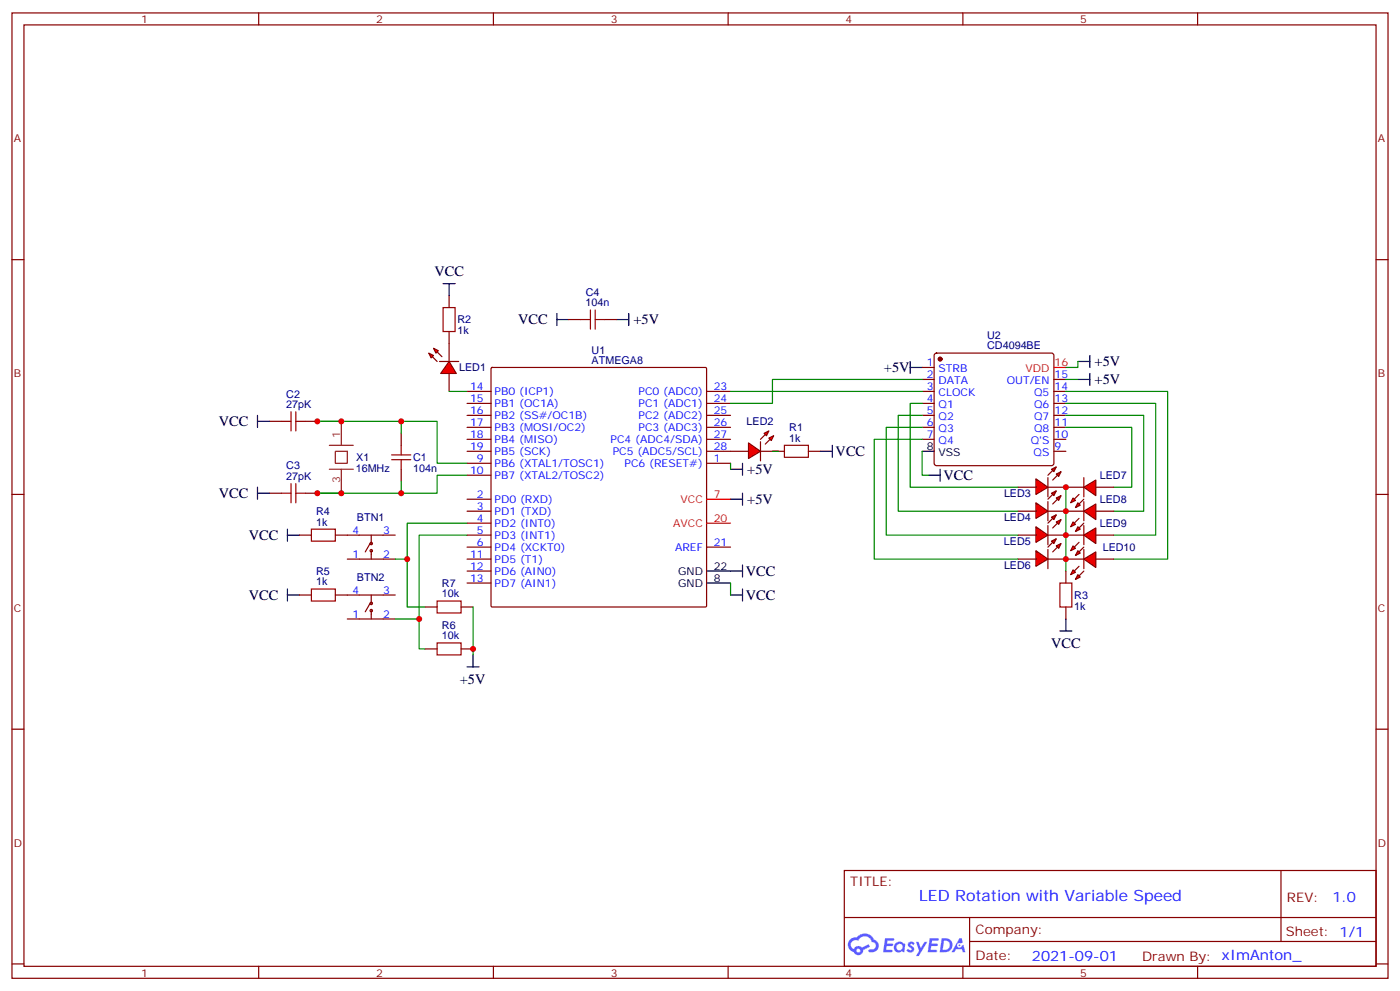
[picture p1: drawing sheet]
<svg xmlns="http://www.w3.org/2000/svg" width="412mm" height="292mm" viewBox="0 0 412 292" stroke-linecap="round" stroke-linejoin="round" font-family="sans-serif">
<g fill="none" stroke="#870000" stroke-width=".35">
<path d="M3.5 3.8h405.4v284.3h-405.4zM7.1 7.3h398.2v277.3h-398.2zM76.2 3.8v3.5M145.3 3.8v3.5M214.5 3.8v3.5M283.6 3.8v3.5M352.8 3.8v3.5M3.5 76.5h3.6M405.3 76.5h3.6M3.5 145.6h3.6M405.3 145.6h3.6M3.5 214.8h3.6"/>
<path d="M405.3 214.8h3.6M248.7 256.4h156.6v28.2h-156.6zM377.3 256.4v20.9M248.7 270.2h156.5M285.6 277.3h119.6M285.6 270.2v14.2M3.5 283.9h3.6M76.2 284.6v3.5M145.3 284.6v3.5M214.5 284.6v3.5M283.6 284.6v3.5M352.8 284.6v3.5"/>
<path d="M405.3 283.9h3.6"/>
</g>
<g fill="#5487ff">
<path d="M267.7 277.6a1.22 1.22 0 0 1 1.7 .2l-.4 .6a.47 .47 0 0 0-.3-.4 .47 .47 0 0 0-.5 .2l.1 .2a1.14 1.14 0 0 1 .8 1.8 1.14 1.14 0 0 1-1.9 0l-.2-.2 .5-.6 .7 .5a.29 .29 0 0 0 .3-.3 .29 .29 0 0 0-.2-.3 1.04 1.04 0 0 1-.6-1.7z"/>
<path d="M260.7 276.3h2.4l.3 .2-.2 .5-1.8 .1-.1 .8h1.5l.3 .4-.3 .4h-1.6l-.2 1.1h1.7l.2 .3-.2 .3-2.6 .1z"/>
<path d="M273.8 276.3h2.4l.3 .2-.1 .5-1.8 .1-.2 .8h1.6l.3 .4-.4 .4h-1.6l-.1 1.1h1.7l.2 .3-.2 .3-2.6 .1z"/>
<path d="M282.6 276.3h.7l.3 1.3-.6 .3a.69 .69 0 0 0-1 .3 .69 .69 0 0 0 .4 .9 .69 .69 0 0 0 .9-.6l.5-.2 .6 2.2h-.8l-.2-.9h-1.8l-.5 .9h-.8z"/>
<path d="M269.8 277.4h.8l.6 1.8 1.1-1.8h.9l-2.6 4.2h-.8l.9-1.5z"/>
<path d="M277.4 276.3l-.6 4.2h1.3a2.11 2.11 0 0 0 2.5-2.1 2.11 2.11 0 0 0-2.5-2.1zM278.1 277.1a1.39 1.39 0 0 1 1.7 1.4 1.39 1.39 0 0 1-1.8 1.3h-.3z"/>
<path d="M263.7 277.9a1.54 1.54 0 0 0-.1 2.2 1.54 1.54 0 0 0 2.2 .1l.6 .3 .3-2.3-.2-.3h-.4a1.49 1.49 0 0 0-2.4 0zM264 278.9a.94 .94 0 0 1 1.8 0 .94 .94 0 0 1-1.8 0z"/>
<path d="M250.4 276.7a2.18 2.18 0 0 0 1.1 3.7 1.44 1.44 0 0 0 1.6 .9 1.44 1.44 0 0 0 1.2-1.4l2-1.1-.5-.7-1.9 1a1.47 1.47 0 0 0-2.4 .4 1.39 1.39 0 0 1-.7-1.9 1.39 1.39 0 0 1 2-.5 2.12 2.12 0 0 1 2.2-1.3 2.12 2.12 0 0 1 1.9 1.7 1.14 1.14 0 0 1 1.1 1.4 1.14 1.14 0 0 1-1.7 .7 .43 .43 0 0 0-.5 .4 .43 .43 0 0 0 .4 .5 1.98 1.98 0 0 0 2.5-1.2 1.98 1.98 0 0 0-1.2-2.6 3.1 3.1 0 0 0-5.3-.6l-.9 .1zM252.3 280a.55 .55 0 0 1 1.1 0 .55 .55 0 0 1-1.1 0z"/>
<circle cx="282.6" cy="278.4" r=".26"/>
</g>
<g fill="none" stroke="#870000" stroke-width=".35">
<path d="M137.6 115.3h7M137.6 118.8h7M144.7 108.4l.3-.2h62.8l.3 .2v70l-.2 .3-62.9 .1-.3-.2zM208.1 115.3h7.1M208.1 118.8h7.1M79.4 124.1h3.5M90 124.1h3.5M118.2 127.6v3.6M118.2 138.2v3.5M137.6 136.5h7M137.6 140h7M137.6 122.3h7"/>
<path d="M137.6 125.9h7M137.6 129.4h7M137.6 132.9h7M208.1 136.5h7.1M208.1 122.3h7.1M208.1 125.9h7.1M208.1 129.4h7.1M208.1 132.9h7.1M79.4 145.3h3.5M90 145.3h3.5M102.3 157.6h14.1M109.4 157.6v2.5"/>
<path d="M137.6 147h7M137.6 150.6h7M137.6 154.1h7M137.6 157.6h7M102.3 164.7h14.1M102.3 175.3h14.1M109 160.1l-1.4 2.5M109 177.7l-1.4 2.5M109.4 162.2v2.5M109.4 175.3v2.4M109.4 179.8v2.5M137.6 161.1h7"/>
<path d="M137.6 164.7h7M137.6 168.2h7M137.6 171.7h7M208.1 161.1h7.1M102.3 182.3h14.1"/>
<circle cx="109.4" cy="177.7" r=".35"/>
<circle cx="109.4" cy="162.2" r=".35"/>
<circle cx="109.4" cy="179.8" r=".35"/>
<circle cx="109.4" cy="160.1" r=".35"/>
</g>
<path d="M208.1 147h7.1M208.1 154.1h7.1" fill="none" stroke="#f00" stroke-width=".35"/>
<path d="M75.8 124.1h3.6M75.8 122.3v3.6M75.8 143.5v3.5M75.8 145.3h3.6M215.2 147h3.5M218.7 145.3v3.5M208.1 171.7h7.1M208.1 168.2h10.6M215.2 175.3h3.5M218.7 166.4v3.6M218.7 173.5v3.5" fill="none" stroke="#000" stroke-width=".35"/>
<path d="M93.5 124.1h35.3v12.4h8.8M118.2 124.1v3.5M137.6 140h-8.8v5.3h-35.3M118.2 141.7v3.6M215.2 171.7v3.6" fill="none" stroke="#008700" stroke-width=".35"/>
<path d="M97 131.2h7.1M97 138.2h7.1M98.8 132.9h3.5v3.6h-3.5zM100.5 124.1v7.1M100.5 138.2v7.1" fill="none" stroke="#8c2424" stroke-width=".35"/>
<path d="M82.9 124.1h2.8M85.7 121.3v5.6M87.1 121.3v5.6M87.1 124.1h2.9M115.4 135.4h5.6M115.4 134h5.6M118.2 131.2v2.8M118.2 135.4v2.8M82.9 145.3h2.8M85.7 142.5v5.6M87.1 142.5v5.6M87.1 145.3h2.9" fill="none" stroke="#a10000" stroke-width=".35"/>
<g fill="#f00" stroke="#870000" stroke-width=".35">
<path d="M132.3 106.5l2.1 3.5h-4.6z"/>
<path d="M129.5 106.5h5.6z"/>
</g>
<g fill="#870000" stroke="#870000" stroke-width=".35">
<path d="M127.4 105.1l1.4 1.4z"/>
<path d="M128.8 103.6l1.4 1.5z"/>
</g>
<g fill="#f00" stroke="#870000" stroke-width=".35">
<path d="M126.3 104l1.4 .7-.7 .7z"/>
<path d="M127.7 102.6l1.4 .7-.7 .7z"/>
</g>
<path d="M132.3 101.2v5.3M132.3 110v5.3" fill="none" stroke="#870000" stroke-width=".35"/>
<g fill="#f00" stroke="#870000" stroke-width=".35">
<path d="M220.5 130.5l3.5 2.4-3.5 2.1z"/>
<path d="M224 130.1v5.6z"/>
</g>
<g fill="#870000" stroke="#870000" stroke-width=".35">
<path d="M224 129.4l1.4-1.4z"/>
<path d="M225.4 130.8l1.4-1.4z"/>
</g>
<g fill="#f00" stroke="#870000" stroke-width=".35">
<path d="M225.1 127.6l1.4-.7-.7 1.4z"/>
<path d="M226.5 129l1.4-.7-.7 1.5z"/>
</g>
<g fill="none" stroke="#870000" stroke-width=".35">
<path d="M132.3 87.1v3.5M132.3 97.6v3.6M167.6 94.1h3.5M178.2 94.1h3.5M271.6 108.2h3.6M271.6 111.8h3.6M271.6 115.3h3.6M271.6 118.8h3.6M275.4 104.2l.5-.2h33.8l.5 .2 .2 .5v31.8l-.2 .5-.5 .2h-33.8l-.5-.3-.2-.4v-31.8zM310.4 111.8h3.6M310.4 115.3h3.6M310.4 118.8h3.6"/>
<path d="M215.2 132.9h5.3M224 132.9h7.1M238.1 132.9h3.6M271.6 122.3h3.6M271.6 125.9h3.6M271.6 129.4h3.6M310.4 132.9h3.6M310.4 122.3h3.6M310.4 125.9h3.6M310.4 129.4h3.6"/>
</g>
<path d="M132.3 115.3h5.3M215.2 115.3h56.4M271.6 111.8h-44.1v7h-12.3M271.6 118.8h-3.5v24.7h31.8M314 111.8h3.5M317.5 106.5v1.7h-3.5M227.5 132.9h1.8M271.6 122.3h-7v28.3h35.3M271.6 125.9h-10.5v31.7h38.8M271.6 129.4h-14.1v35.3h42.4M271.6 132.9v7.1h1.8" fill="none" stroke="#008700" stroke-width=".35"/>
<path d="M130.5 90.6h3.6v7h-3.6zM171.1 94.1h2.8M173.9 91.3v5.6M175.3 94.1h2.9M175.3 91.3v5.6M231.1 131.2h7v3.5h-7z" fill="none" stroke="#a10000" stroke-width=".35"/>
<g fill="none" stroke="#000" stroke-width=".35">
<path d="M130.5 83.5h3.6M132.3 83.5v3.6M164 94.1h3.6M164 92.4v3.5M181.7 94.1h3.5M185.2 92.4v3.5M317.5 106.5h3.5M317.5 111.8h3.5M321 104.7v3.5M321 110v3.5M241.7 132.9h3.5M245.2 131.2v3.5"/>
<path d="M271.6 132.9h3.6M273.4 140h3.5M276.9 138.2v3.5"/>
</g>
<circle cx="276.9" cy="105.8" r=".53" fill="#870000" stroke="#870000" stroke-width=".35"/>
<path d="M310.4 108.2h3.6" fill="none" stroke="#f00" stroke-width=".35"/>
<g fill="#f00" stroke="#870000" stroke-width=".35">
<path d="M305.2 141l3.5 2.5-3.5 2.1z"/>
<path d="M308.7 140.7v5.6z"/>
</g>
<g fill="#870000" stroke="#870000" stroke-width=".35">
<path d="M308.7 140l1.4-1.4z"/>
<path d="M310.1 141.4l1.4-1.4z"/>
</g>
<g fill="#f00" stroke="#870000" stroke-width=".35">
<path d="M309.7 138.2l1.4-.7-.7 1.4z"/>
<path d="M311.1 139.6l1.5-.7-.7 1.4z"/>
</g>
<path d="M299.9 143.5h5.3M308.7 143.5h5.3" fill="none" stroke="#870000" stroke-width=".35"/>
<g fill="#f00" stroke="#870000" stroke-width=".35">
<path d="M305.2 148.1l3.5 2.5-3.5 2.1z"/>
<path d="M308.7 147.7v5.7z"/>
</g>
<g fill="#870000" stroke="#870000" stroke-width=".35">
<path d="M308.7 147l1.4-1.4z"/>
<path d="M310.1 148.4l1.4-1.4z"/>
</g>
<g fill="#f00" stroke="#870000" stroke-width=".35">
<path d="M309.7 145.3l1.4-.7-.7 1.4z"/>
<path d="M311.1 146.7l1.5-.7-.7 1.4z"/>
</g>
<path d="M299.9 150.6h5.3M308.7 150.6h5.3" fill="none" stroke="#870000" stroke-width=".35"/>
<g fill="#f00" stroke="#870000" stroke-width=".35">
<path d="M305.2 155.2l3.5 2.4-3.5 2.1z"/>
<path d="M308.7 154.8v5.6z"/>
</g>
<g fill="#870000" stroke="#870000" stroke-width=".35">
<path d="M308.7 154.1l1.4-1.4z"/>
<path d="M310.1 155.5l1.4-1.4z"/>
</g>
<g fill="#f00" stroke="#870000" stroke-width=".35">
<path d="M309.7 152.3l1.4-.7-.7 1.4z"/>
<path d="M311.1 153.7l1.5-.7-.7 1.4z"/>
</g>
<path d="M299.9 157.6h5.3M308.7 157.6h5.3" fill="none" stroke="#870000" stroke-width=".35"/>
<g fill="#f00" stroke="#870000" stroke-width=".35">
<path d="M305.2 162.2l3.5 2.5-3.5 2.1z"/>
<path d="M308.7 161.9v5.6z"/>
</g>
<g fill="#870000" stroke="#870000" stroke-width=".35">
<path d="M308.7 161.1l1.4-1.4z"/>
<path d="M310.1 162.6l1.4-1.5z"/>
</g>
<g fill="#f00" stroke="#870000" stroke-width=".35">
<path d="M309.7 159.4l1.4-.7-.7 1.4z"/>
<path d="M311.1 160.8l1.5-.7-.7 1.4z"/>
</g>
<path d="M299.9 164.7h5.3M308.7 164.7h5.3M314 168.2v3.5M314 178.8v3.5" fill="none" stroke="#870000" stroke-width=".35"/>
<path d="M312.2 171.7h3.5v7.1h-3.5z" fill="none" stroke="#a10000" stroke-width=".35"/>
<path d="M312.2 185.8h3.5M314 182.3v3.5" fill="none" stroke="#000" stroke-width=".35"/>
<path d="M314 115.3h30v49.4h-15.9M314 118.8h26.4v38.8h-12.3M314 122.3h22.9v28.3h-8.8M314 125.9h19.4v17.6h-5.3M314 143.5v24.7" fill="none" stroke="#008700" stroke-width=".35"/>
<g fill="#f00" stroke="#870000" stroke-width=".35">
<path d="M319.3 143.5l3.5-2.1v4.6z"/>
<path d="M319.3 140.7v5.6z"/>
</g>
<g fill="#870000" stroke="#870000" stroke-width=".35">
<path d="M319.3 147l-1.4 1.4z"/>
<path d="M317.9 145.6l-1.5 1.4z"/>
</g>
<g fill="#f00" stroke="#870000" stroke-width=".35">
<path d="M317.5 148.1l.7 .7-1.4 .7z"/>
<path d="M316.1 146.7l.7 .7-1.4 .7z"/>
</g>
<path d="M314 143.5h5.3M322.8 143.5h5.3" fill="none" stroke="#870000" stroke-width=".35"/>
<g fill="#f00" stroke="#870000" stroke-width=".35">
<path d="M319.3 150.6l3.5-2.2v4.6z"/>
<path d="M319.3 147.7v5.7z"/>
</g>
<g fill="#870000" stroke="#870000" stroke-width=".35">
<path d="M319.3 154.1l-1.4 1.4z"/>
<path d="M317.9 152.7l-1.5 1.4z"/>
</g>
<g fill="#f00" stroke="#870000" stroke-width=".35">
<path d="M317.5 155.2l.7 .7-1.4 .7z"/>
<path d="M316.1 153.7l.7 .7-1.4 .8z"/>
</g>
<path d="M314 150.6h5.3M322.8 150.6h5.3" fill="none" stroke="#870000" stroke-width=".35"/>
<g fill="#f00" stroke="#870000" stroke-width=".35">
<path d="M319.3 157.6l3.5-2.1v4.6z"/>
<path d="M319.3 154.8v5.6z"/>
</g>
<g fill="#870000" stroke="#870000" stroke-width=".35">
<path d="M319.3 161.1l-1.4 1.5z"/>
<path d="M317.9 159.7l-1.5 1.4z"/>
</g>
<g fill="#f00" stroke="#870000" stroke-width=".35">
<path d="M317.5 162.2l.7 .7-1.4 .7z"/>
<path d="M316.1 160.8l.7 .7-1.4 .7z"/>
</g>
<path d="M314 157.6h5.3M322.8 157.6h5.3" fill="none" stroke="#870000" stroke-width=".35"/>
<g fill="#f00" stroke="#870000" stroke-width=".35">
<path d="M319.3 164.7l3.5-2.1v4.5z"/>
<path d="M319.3 161.9v5.6z"/>
</g>
<g fill="#870000" stroke="#870000" stroke-width=".35">
<path d="M319.3 168.2l-1.4 1.4z"/>
<path d="M317.9 166.8l-1.5 1.4z"/>
</g>
<g fill="#f00" stroke="#870000" stroke-width=".35">
<path d="M317.5 169.3l.7 .7-1.4 .7z"/>
<path d="M316.1 167.9l.7 .7-1.4 .7z"/>
</g>
<path d="M88.2 157.6h3.5M98.8 157.6h3.5M88.2 175.3h3.5M98.8 175.3h3.5M125.2 178.8h3.6M135.8 178.8h3.5M314 164.7h5.3M322.8 164.7h5.3M125.2 191.1h3.6M135.8 191.1h3.5" fill="none" stroke="#870000" stroke-width=".35"/>
<path d="M91.7 155.9h7.1v3.5h-7.1zM91.7 173.5h7.1v3.5h-7.1zM128.8 177h7v3.6h-7zM128.8 189.4h7v3.5h-7z" fill="none" stroke="#a10000" stroke-width=".35"/>
<path d="M268.1 108.2h3.5M268.1 106.5v3.5M215.2 138.2h3.5M218.7 136.5v3.5M84.7 157.6h3.5M84.7 155.9v3.5M84.7 173.5v3.5M84.7 175.3h3.5M137.6 196.4h3.5M139.3 192.9v3.5" fill="none" stroke="#000" stroke-width=".35"/>
<path d="M93.5 124.1h7M215.2 136.5v1.7M93.5 145.3h7M137.6 154.1h-17.7v10.6h-3.5M137.6 157.6h-14.1v24.7h-7.1M119.9 164.7v14.1h5.3M139.3 178.8v14.1M123.5 182.3v8.8h1.7" fill="none" stroke="#008700" stroke-width=".35"/>
<g fill="#c00">
<circle cx="118.2" cy="124.1" r=".88"/>
<circle cx="118.2" cy="145.3" r=".88"/>
<circle cx="314" cy="150.6" r=".88"/>
<circle cx="314" cy="157.6" r=".88"/>
<circle cx="314" cy="164.7" r=".88"/>
<circle cx="314" cy="143.5" r=".88"/>
<circle cx="93.5" cy="124.1" r=".88"/>
<circle cx="93.5" cy="145.3" r=".88"/>
<circle cx="119.9" cy="164.7" r=".88"/>
<circle cx="123.5" cy="182.3" r=".88"/>
<circle cx="139.3" cy="191.1" r=".88"/>
<circle cx="100.5" cy="124.1" r=".88"/>
<circle cx="100.5" cy="145.3" r=".88"/>
</g>
<text font-size="4.6" fill="#00f" x="270.8" y="265.4">LED Rotation with Variable Speed</text>
<g font-size="4.2">
<text x="128" y="81.4">VCC</text>
<text x="152.7" y="95.5">VCC</text>
<text x="186.6" y="95.5">+5V</text>
<text x="322.4" y="107.9">+5V</text>
<text x="260.4" y="109.7">+5V</text>
<text x="322.4" y="113.1">+5V</text>
<text x="64.5" y="125.5">VCC</text>
<text x="246.2" y="134.3">VCC</text>
<text x="220.1" y="139.6">+5V</text>
<text x="277.9" y="141.4">VCC</text>
<text x="64.5" y="146.7">VCC</text>
<text x="220.1" y="148.4">+5V</text>
<text x="73.3" y="159">VCC</text>
<text x="219.7" y="169.6">VCC</text>
<text x="73.3" y="176.6">VCC</text>
<text x="219.7" y="176.6">VCC</text>
<text x="309.7" y="190.8">VCC</text>
<text x="135.5" y="201.3">+5V</text>
</g>
<g font-size="4.2" fill="#00f">
<text x="392.5" y="265.7">1.0</text>
<text x="304" y="283">2021-09-01</text>
</g>
<g font-size="3.9" fill="#800">
<text x="250.5" y="261">TITLE:</text>
<text x="379.1" y="265.7">REV:</text>
<text x="287.4" y="275.2">Company:</text>
<text x="378.7" y="275.8">Sheet: 1/1</text>
<text x="287.4" y="282.9">Date:</text>
<text x="336.4" y="282.9">Drawn By: xImAnton_</text>
</g>
<g font-size="3.2" fill="#800">
<text x="41.6" y="6.8">1</text>
<text x="110.8" y="6.8">2</text>
<text x="179.9" y="6.8">3</text>
<text x="249.1" y="6.8">4</text>
<text x="318.2" y="6.8">5</text>
<text x="4.1" y="41.9">A</text>
<text x="405.9" y="41.9">A</text>
<text x="4.1" y="111.1">B</text>
<text x="405.9" y="111.1">B</text>
<text x="4.1" y="180.2">C</text>
<text x="405.9" y="180.2">C</text>
<text x="4.1" y="249.3">D</text>
<text x="405.9" y="249.3">D</text>
<text x="41.6" y="287.6">1</text>
<text x="110.8" y="287.6">2</text>
<text x="179.9" y="287.6">3</text>
<text x="249.1" y="287.6">4</text>
<text x="318.2" y="287.6">5</text>
</g>
<g font-size="3.2" fill="#000080">
<text x="172.5" y="87.1">C4</text>
<text x="134.8" y="95.3">R2</text>
<text x="172.5" y="90.2">104n</text>
<text x="134.8" y="98.4">1k</text>
<text x="290.8" y="99.8">U2</text>
<text x="174.3" y="107.2">ATMEGA8</text>
<text x="174.3" y="104.2">U1</text>
<text x="290.8" y="102.9">CD4094BE</text>
<text x="135.2" y="109.4">LED1</text>
<text x="84.3" y="117.1">C2</text>
<text x="84.3" y="120.2">27pK</text>
<text x="219.9" y="125.3">LED2</text>
<text x="232.5" y="130.1">1k</text>
<text x="232.5" y="126.9">R1</text>
<text x="105" y="135.8">X1</text>
<text x="121.7" y="135.9">C1</text>
<text x="84.3" y="141.4">27pK</text>
<text x="84.3" y="138.3">C3</text>
<text x="104.8" y="139">16MHz</text>
<text x="121.7" y="139">104n</text>
<text x="324" y="141.1">LED7</text>
<text x="295.7" y="146.4">LED3</text>
<text x="324" y="148.2">LED8</text>
<text x="93.1" y="154.8">1k</text>
<text x="93.1" y="151.6">R4</text>
<text x="105.2" y="153.5">BTN1</text>
<text x="295.7" y="153.5">LED4</text>
<text x="324" y="155.2">LED9</text>
<text x="295.7" y="160.5">LED5</text>
<text x="295.7" y="167.6">LED6</text>
<text x="324.8" y="162.3">LED10</text>
<text x="93.1" y="172.4">1k</text>
<text x="93.1" y="169.2">R5</text>
<text x="105.2" y="171.1">BTN2</text>
<text x="130.2" y="172.8">R7</text>
<text x="130.2" y="176">10k</text>
<text x="316.4" y="179.6">1k</text>
<text x="316.4" y="176.4">R3</text>
<text x="130.2" y="185.1">R6</text>
<text x="130.2" y="188.3">10k</text>
</g>
<g font-size="3.2" fill="#00f">
<text x="273" y="107.9">1</text>
<text x="273" y="111.4">2</text>
<text x="276.5" y="109.6">STRB</text>
<text x="276.5" y="113.2">DATA</text>
<text x="296.5" y="113.2">OUT/EN</text>
<text x="310.6" y="111.4">15</text>
<text x="138.5" y="114.9">14</text>
<text x="138.5" y="118.5">15</text>
<text x="145.7" y="116.3">PB0 (ICP1)</text>
<text x="145.7" y="119.9">PB1 (OC1A)</text>
<text x="188.1" y="116.3">PC0 (ADC0)</text>
<text x="188.1" y="119.9">PC1 (ADC1)</text>
<text x="210.3" y="114.9">23</text>
<text x="210.3" y="118.5">24</text>
<text x="273" y="114.9">3</text>
<text x="273" y="118.5">4</text>
<text x="276.5" y="116.7">CLOCK</text>
<text x="304.6" y="116.7">Q5</text>
<text x="310.6" y="118.5">13</text>
<text x="310.6" y="114.9">14</text>
<text x="138.5" y="122">16</text>
<text x="138.5" y="125.5">17</text>
<text x="145.7" y="123.4">PB2 (SS#/OC1B)</text>
<text x="188.1" y="123.4">PC2 (ADC2)</text>
<text x="210.3" y="122">25</text>
<text x="210.3" y="125.5">26</text>
<text x="273" y="122">5</text>
<text x="273" y="125.5">6</text>
<text x="276.5" y="120.2">Q1</text>
<text x="276.5" y="123.8">Q2</text>
<text x="304.6" y="123.8">Q7</text>
<text x="304.6" y="120.2">Q6</text>
<text x="310.6" y="125.5">11</text>
<text x="310.6" y="122">12</text>
<text x="138.5" y="129">18</text>
<text x="145.7" y="126.9">PB3 (MOSI/OC2)</text>
<text x="145.7" y="130.5">PB4 (MISO)</text>
<text x="179.9" y="130.5">PC4 (ADC4/SDA)</text>
<text x="188.1" y="126.9">PC3 (ADC3)</text>
<text x="210.3" y="129">27</text>
<text x="273" y="129">7</text>
<text x="276.5" y="127.3">Q3</text>
<text x="276.5" y="130.8">Q4</text>
<text x="303.6" y="130.8">Q'S</text>
<text x="304.6" y="127.3">Q8</text>
<text x="310.6" y="129">10</text>
<text x="138.5" y="132.6">19</text>
<text x="140.5" y="136.1">9</text>
<text x="145.7" y="137.5">PB6 (XTAL1/TOSC1)</text>
<text x="145.7" y="134">PB5 (SCK)</text>
<text x="180.5" y="134">PC5 (ADC5/SCL)</text>
<text x="184" y="137.5">PC6 (RESET#)</text>
<text x="210.3" y="136.1">1</text>
<text x="210.3" y="132.6">28</text>
<text x="304.5" y="134.3">QS</text>
<text x="310.6" y="132.6">9</text>
<text x="138.5" y="139.6">10</text>
<text x="145.7" y="141">PB7 (XTAL2/TOSC2)</text>
<text x="140.5" y="146.7">2</text>
<text x="145.7" y="148.1">PD0 (RXD)</text>
<text x="140.5" y="150.2">3</text>
<text x="140.5" y="153.7">4</text>
<text x="145.7" y="151.6">PD1 (TXD)</text>
<text x="145.7" y="155.2">PD2 (INT0)</text>
<text x="103.8" y="157.3">4</text>
<text x="112.9" y="157.3">3</text>
<text x="140.5" y="157.3">5</text>
<text x="140.5" y="160.8">6</text>
<text x="145.7" y="158.7">PD3 (INT1)</text>
<text x="210.3" y="160.8">21</text>
<text x="103.8" y="164.3">1</text>
<text x="112.9" y="164.3">2</text>
<text x="138.5" y="164.3">11</text>
<text x="138.5" y="167.9">12</text>
<text x="145.7" y="162.2">PD4 (XCKT0)</text>
<text x="145.7" y="165.7">PD5 (T1)</text>
<text x="198.9" y="162.2">AREF</text>
<text x="138.5" y="171.4">13</text>
<text x="145.7" y="169.3">PD6 (AIN0)</text>
<text x="145.7" y="172.8">PD7 (AIN1)</text>
<text x="103.8" y="174.9">4</text>
<text x="112.9" y="174.9">3</text>
<text x="103.8" y="182">1</text>
<text x="112.9" y="182">2</text>
</g>
<g font-size="3.2" fill="#f00">
<text x="310.6" y="107.9">16</text>
<text x="302.1" y="109.6">VDD</text>
<text x="200.5" y="148.1">VCC</text>
<text x="210.3" y="146.7">7</text>
<text x="198.3" y="155.2">AVCC</text>
<text x="210.3" y="153.7">20</text>
</g>
<g font-size="3.2" fill="#8d2323">
<text x="100.2" y="129" transform="rotate(-90 100.2 129)">1</text>
<text x="100.2" y="142.3" transform="rotate(-90 100.2 142.3)">3</text>
</g>
<g font-size="3.2">
<text x="273" y="132.6">8</text>
<text x="276.5" y="134.3">VSS</text>
<text x="210.3" y="167.9">22</text>
<text x="199.8" y="172.8">GND</text>
<text x="199.8" y="169.3">GND</text>
<text x="210.3" y="171.4">8</text>
</g>
</svg>
